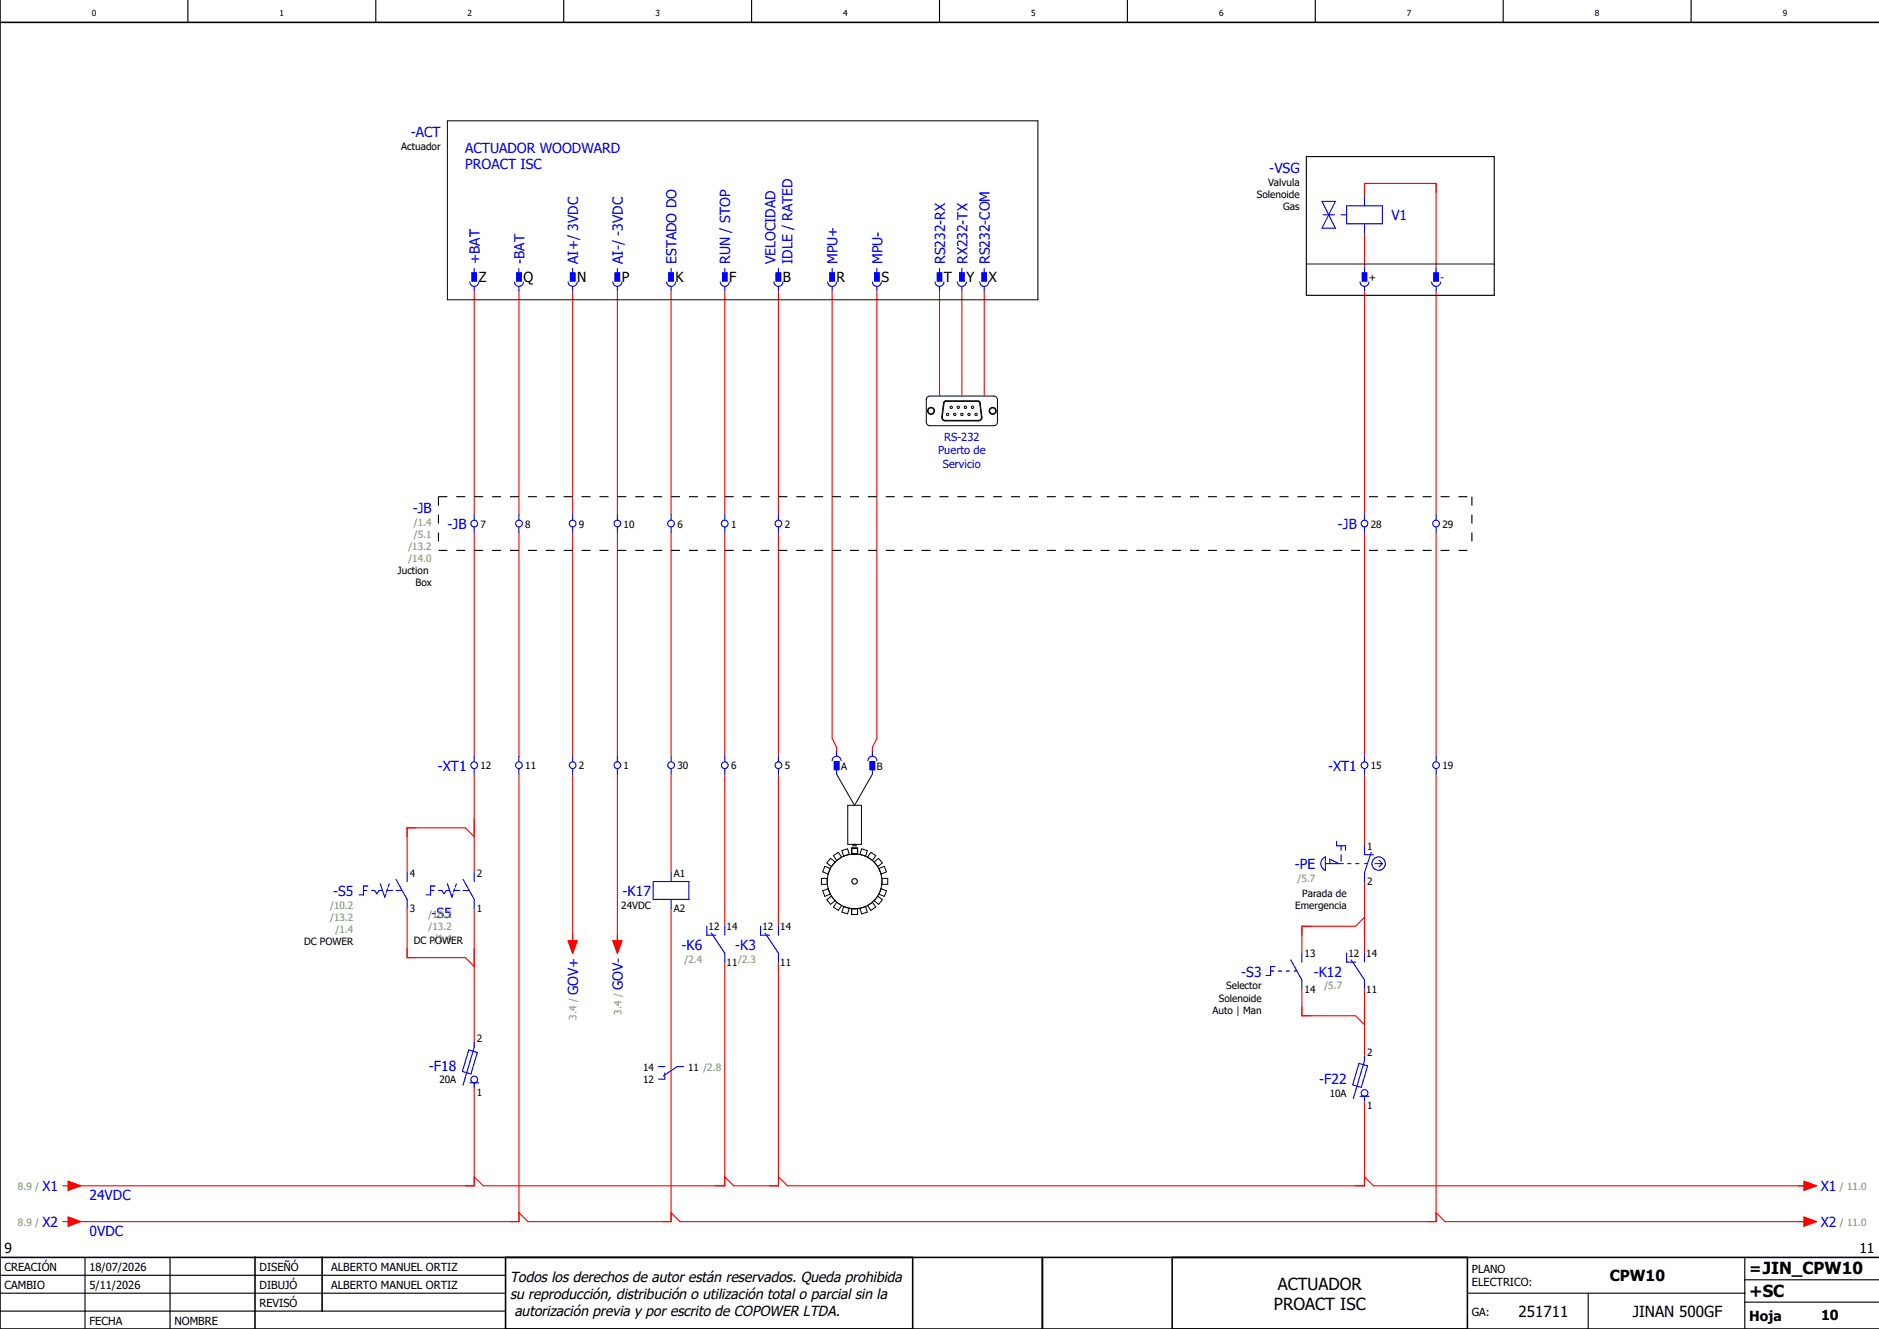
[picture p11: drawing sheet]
<svg xmlns="http://www.w3.org/2000/svg" width="420mm" height="297mm" viewBox="0 0 420 297" stroke-linecap="round" stroke-linejoin="round" font-family="sans-serif">
<g fill="none" stroke="#000" stroke-width=".25">
<path d="M42 0v5M84 0v5M126 0v5M168 0v5M210 0v5M252 0v5M294 0v5M336 0v5M378 0v5M292 35h42v31h-42zM184.9 197.6h.1M184.9 196.3h.1"/>
<path d="M185.1 195.3h.1M185.1 198.6h.1M185.6 194.1h.1M185.6 199.8h.1M185.8 193.7h.1M186.7 192.6h.1M187 192.3h.1M188.1 191.5v.1M188.6 191.3h.1M189.8 190.9v.1M190.4 190.8v.1M191.7 190.8v.1"/>
<path d="M192.2 190.9v.1M193.5 191.3h.1M193.9 191.5v.1M195 192.3h.1M196.2 193.7h.1M196.4 199.8h.1M196.5 194.1h-.1M196.9 198.6h.1M197 195.3h-.1M197.1 197.6h.1M197.1 196.3h.1M185.9 200.2l-.1 .1"/>
<path d="M186.7 201.3h.1M187 201.6h.1M188.1 202.4h.1M188.6 202.6h.1M189.8 203h.1M190.4 203v.1M191.7 203v.1M192.2 203h.1M193.5 202.6h.1M193.9 202.4h.1M195 201.6h.1M195.4 201.3h.1"/>
<path d="M196.2 200.2v.1M0 285h113M0 293h113M0 289h113M19 281v16M38 281v16M328 289h62M355 289v8M390 291h30M390 281v16M390 286h30"/>
<circle cx="191" cy="197" r=".61"/>
</g>
<path d="M0 5h420M0 0v297h420M0 281h420M57 281v16M72 281v12M113 281v16M204 281v16M233 281v16M262 281v16M328 281v16" fill="none" stroke="#000" stroke-width=".35"/>
<g fill="none" stroke="#f00" stroke-width=".25">
<path d="M305 44v-3h16v20M305 52v9M106 65v50M116 65v50M128 65v50M138 65v50M150 65v50M162 65v50M174 65v50M186 65v100l1 2v1M196 65v100l-1 2v1M210 65v23.5"/>
<path d="M215 65v23.5M220 65v23.5M305 65v50M321 65v50M106 119v50M116 119v50M128 119v50M138 119v50M150 119v50M162 119v50M174 119v50M305 119v50"/>
<path d="M321 119v50M106 173v22M116 173v100h-100M128 173v38M138 173v38M150 173v22M162 173v34M174 173v34M305 173v16M321 173v100h-169l-2-2M106 187l-2-2h-13v10M305 197v16"/>
<path d="M91 203v11h13l2 2M106 203v31M127 210.2h2l-1 2.8zM137 210.2h2l-1 2.8zM150 203v70h-32l-2-2M162 215v50h-54l-2-2M174 215v50h-10l-2-2M305 205l-2 2h-12v6M291 221v6h12l2 2M305 221v16M106 242v23h-90M305 245v20h-129l-2-2"/>
<path d="M14 265h1.2M14 273h1.2M15.2 272l2.8 1-2.8 1zM15.2 264l2.8 1-2.8 1zM305 263l2 2h97M321 271l2 2h81M403.2 264l2.8 1-2.8 1zM403.2 272l2.8 1-2.8 1z"/>
</g>
<g fill="none" stroke="#000" stroke-width=".22">
<path d="M100 27h132v40h-132zM292 59h42M207.3 88.7l.5-.2h14.4a.79 .79 0 0 1 .7 .8v5a.79 .79 0 0 1-.7 .8h-14.4a.8 .8 0 0 1-.8-.8v-5zM211.1 89.9l.3-.2h7.4l.2 .4 .4 3.2a.66 .66 0 0 1-.7 .6h-7.5a.66 .66 0 0 1-.6-.7zM211.3 94.1h-.1a.79 .79 0 0 1-.7-.9l.4-3.2 .3-.4h7.4h.2l.3 .4 .4 3.3a.79 .79 0 0 1-.8 .8M211.3 94.1h7.4M187 173l4 7 4-7M189.5 180h3.1v8.7h-3.1zM183.6 196.3h1.3v1.3h-1.3zM183.9 199.1l1.2-.5 .5 1.2-1.2 .5zM184.4 193.6l1.2 .5-.5 1.2-1.2-.5zM185.6 191.8l1.1 .8-.9 1.1-1-.9z"/>
<path d="M186.3 191.2l1.1-.7 .7 1-1.1 .8zM188.2 190.1l1.2-.4 .4 1.2-1.2 .4zM190.4 189.6h1.3v1.2h-1.3zM190.7 188.7v.3h.7v-.3M192.6 189.7l1.3 .4-.4 1.2-1.3-.4zM194.7 190.5l1.1 .7-.8 1.1-1.1-.8zM195.4 192.6l1-.8 .8 1-1 .9zM196.5 194.1l1.2-.5 .5 1.2-1.2 .5zM197 198.6l1.2 .5-.5 1.2-1.2-.5zM197.1 196.3h1.3v1.3h-1.3zM184.8 201.1l1-.8 .9 1-1.1 .8zM187 201.6l1.1 .8-.7 1-1.1-.7z"/>
<path d="M188.6 202.6l1.2 .4-.4 1.2-1.2-.4zM190.4 203.1h1.3v1.3h-1.3zM192.2 203l1.3-.4 .4 1.2-1.3 .4zM193.9 202.4l1.1-.8 .8 1.1-1.1 .7zM196.2 200.3l1 .8-.8 1-1-.8z"/>
<circle cx="208.1" cy="91.8" r=".66"/>
<circle cx="208.1" cy="91.8" r=".8"/>
<circle cx="211.8" cy="92.6" r=".27"/>
<circle cx="212.6" cy="91" r=".26"/>
<circle cx="213.4" cy="92.6" r=".26"/>
<circle cx="214.2" cy="91" r=".26"/>
<circle cx="215" cy="92.6" r=".26"/>
<circle cx="215.8" cy="91" r=".27"/>
<circle cx="216.6" cy="92.6" r=".26"/>
<circle cx="217.4" cy="91" r=".27"/>
<circle cx="218.2" cy="92.6" r=".26"/>
<circle cx="221.9" cy="91.8" r=".66"/>
<circle cx="221.9" cy="91.8" r=".8"/>
<circle cx="191" cy="197" r="6.1"/>
</g>
<g fill="none" stroke="#00f" stroke-width=".25">
<path d="M295.5 45h3l-3 6h3zM295.7 48h2.5M299.7 48h1.3M301 46h8v4h-8zM305 44v2M305 50v2M105 63a1 1 0 0 0 1 1 1 1 0 0 0 1-1M105.5 61h1v1.8h-1zM106 60v1M106 64v1M115 63a1 1 0 0 0 1 1 1 1 0 0 0 1-1M115.5 61h1v1.8h-1z"/>
<path d="M116 60v1M116 64v1M127 63a1 1 0 0 0 1 1 1 1 0 0 0 1-1M127.5 61h1v1.8h-1zM128 60v1M128 64v1M137 63a1 1 0 0 0 1 1 1 1 0 0 0 1-1M137.5 61h1v1.8h-1zM138 60v1M138 64v1M149 63a1 1 0 0 0 1 1 1 1 0 0 0 1-1M149.5 61h1v1.8h-1z"/>
<path d="M150 60v1M150 64v1M161 63a1 1 0 0 0 1 1 1 1 0 0 0 1-1M161.5 61h1v1.8h-1zM162 60v1M162 64v1M173 63a1 1 0 0 0 1 1 1 1 0 0 0 1-1M173.5 61h1v1.8h-1zM174 60v1M174 64v1M185 63a1 1 0 0 0 1 1 1 1 0 0 0 1-1M185.5 61h1v1.8h-1z"/>
<path d="M186 60v1M186 64v1M195 63a1 1 0 0 0 1 1 1 1 0 0 0 1-1M195.5 61h1v1.8h-1zM196 60v1M196 64v1M209 63a1 1 0 0 0 1 1 1 1 0 0 0 1-1M209.5 61h1v1.8h-1zM210 60v1M210 64v1M214 63a1 1 0 0 0 1 1 1 1 0 0 0 1-1M214.5 61h1v1.8h-1z"/>
<path d="M215 60v1M215 64v1M219 63a1 1 0 0 0 1 1 1 1 0 0 0 1-1M219.5 61h1v1.8h-1zM220 60v1M220 64v1M304 63a1 1 0 0 0 1 1 1 1 0 0 0 1-1M304.5 61h1v1.8h-1zM305 60v1M305 64v1M320 63a1 1 0 0 0 1 1 1 1 0 0 0 1-1M320.5 61h1v1.8h-1z"/>
<path d="M321 60v1M321 64v1M106 115v1.3M106 117.8v1.2M116 115v1.3M116 117.8v1.2M128 115v1.3M128 117.8v1.2M138 115v1.3M138 117.8v1.2M150 115v1.3M150 117.8v1.2"/>
<path d="M162 115v1.3M162 117.8v1.2M174 115v1.3M174 117.8v1.2M305 115v1.3M305 117.8v1.2M321 115v1.3M321 117.8v1.2M106 169v1.3M106 171.8v1.2M116 169v1.3M116 171.8v1.2"/>
<path d="M128 169v1.3M128 171.8v1.2M138 169v1.3M138 171.8v1.2M150 169v1.3M150 171.8v1.2M162 169v1.3M162 171.8v1.2M174 169v1.3M174 171.8v1.2M186 170a1 1 0 0 1 1-1 1 1 0 0 1 1 1M186.5 170.2h1v1.8h-1z"/>
<path d="M187 168v1M187 172v1M194 170a1 1 0 0 1 1-1 1 1 0 0 1 1 1M194.5 170.2h1v1.8h-1zM195 168v1M195 172v1M305 169v1.3M305 171.8v1.2M321 169v1.3M321 171.8v1.2M81.3 199h.7M82.3 198h-1v2h-1.1"/>
<path d="M83 199h.8l.5 .8 .4-.8h.8M85 197.5l1 3 .2-.7M86.5 199h1.2M86.6 198.6l-.2 .8M87 197.5l-.2 .8M88.5 199h1.2M88.5 196.5l2.5 4.5v2M91 195v2M96.3 199h.7M97.2 198h-.9v2h-1.1M98 199h.7l.6 .8 .5-.8h.7M100 197.5l1 3 .3-.7"/>
<path d="M101.5 199h1.3M101.6 198.6l-.2 .8M102 197.5l-.3 .8M103.5 199h1.2M103.5 196.5l2.5 4.5v2M106 195v2M146 197h8v4h-8zM150 195v2M295.6 192l.7-.5v3a1.61 1.61 0 0 1-.7-2.5zM296.3 193h3.9M297.2 193v-1l2.1 1M298.7 188v1h2.1v1"/>
<path d="M299.7 189v1M299.7 191v1.5M301.3 193h.7M303 193h.8M305 189v2h2M305 193h.6M306.5 190.5l-1.5 4.5v2M307.3 193h1.7M308.3 192.3l.7 .7M309 193l-.7 .8M150 201v2M158 207v2h2"/>
<path d="M159 208.5l3 4.5v2M162 207v2M170 207v2h2M171 208.5l3 4.5v2M174 207v2M284 217h.7M285 216h-1v2h-1M285.8 217h.7M287.5 217h.8M288.5 214.5l2.5 4.5v2M289.2 217h.7M291 213v2"/>
<path d="M301 213v2h2M302 214.5l3 4.5v2M305 213v2M104.8 234.6l1.9 .6-1.4 4.8-1.9-.6zM106 233v1l-2.5 8.5M147.2 238.4h1.4M148.6 239.8v1.4h-1.4M152.8 238.3h-1.4l-3.1 2.2M303.8 237.6l1.9 .6-1.4 4.8-1.9-.6zM305 236v1l-2.5 8.5M105 242h2M106 242v1"/>
<path d="M304 245h2M305 245v1"/>
<circle cx="106" cy="117" r=".75"/>
<circle cx="116" cy="117" r=".75"/>
<circle cx="128" cy="117" r=".75"/>
<circle cx="138" cy="117" r=".75"/>
<circle cx="150" cy="117" r=".75"/>
<circle cx="162" cy="117" r=".75"/>
<circle cx="174" cy="117" r=".75"/>
<circle cx="305" cy="117" r=".75"/>
<circle cx="321" cy="117" r=".75"/>
<circle cx="106" cy="171" r=".75"/>
<circle cx="116" cy="171" r=".75"/>
<circle cx="128" cy="171" r=".75"/>
<circle cx="138" cy="171" r=".75"/>
<circle cx="150" cy="171" r=".75"/>
<circle cx="162" cy="171" r=".75"/>
<circle cx="174" cy="171" r=".75"/>
<circle cx="305" cy="171" r=".75"/>
<circle cx="321" cy="171" r=".75"/>
<circle cx="308.2" cy="193" r="1.5"/>
<circle cx="106" cy="241.3" r=".75"/>
<circle cx="305" cy="244.2" r=".75"/>
</g>
<g fill="#00f" stroke="#00f" stroke-width=".22">
<path d="M105.5 61h1v1.8h-1z"/>
<path d="M115.5 61h1v1.8h-1z"/>
<path d="M127.5 61h1v1.8h-1z"/>
<path d="M137.5 61h1v1.8h-1z"/>
<path d="M149.5 61h1v1.8h-1z"/>
<path d="M161.5 61h1v1.8h-1z"/>
<path d="M173.5 61h1v1.8h-1z"/>
<path d="M185.5 61h1v1.8h-1z"/>
<path d="M195.5 61h1v1.8h-1z"/>
<path d="M209.5 61h1v1.8h-1z"/>
<path d="M219.5 61h1v1.8h-1z"/>
<path d="M214.5 61h1v1.8h-1z"/>
<path d="M186.5 170.2h1v1.8h-1z"/>
<path d="M194.5 170.2h1v1.8h-1z"/>
<path d="M304.5 61h1v1.8h-1z"/>
<path d="M320.5 61h1v1.8h-1z"/>
</g>
<path d="M98 111h231M98 111v12M329 111v12M98 123h231" fill="none" stroke="#000" stroke-width=".25" stroke-dasharray="2 2" stroke-linecap="butt"/>
<g fill="#f00" stroke="#f00" stroke-width=".22">
<path d="M403.2 264l2.8 1-2.8 1z"/>
<path d="M403.2 272l2.8 1-2.8 1z"/>
<path d="M15.2 272l2.8 1-2.8 1z"/>
<path d="M15.2 264l2.8 1-2.8 1z"/>
<path d="M137 210.2h2l-1 2.8z"/>
<path d="M127 210.2h2l-1 2.8z"/>
</g>
<g font-size="3.7">
<text x="284.7" y="292.7">PROACT ISC</text>
<text x="285.6" y="288.2">ACTUADOR</text>
<text x="391" y="289.8">+SC</text>
</g>
<g font-size="3.4">
<text x="359.8" y="286.4">CPW10</text>
<text x="391" y="284.6">=JIN_CPW10</text>
<text x="339.4" y="294.4">251711</text>
<text x="365" y="294.4">JINAN 500GF</text>
</g>
<g font-size="3.2">
<text x="114" y="286.5">Todos los derechos de autor están reservados. Queda prohibida</text>
<text x="114" y="290.2">su reproducción, distribución o utilización total o parcial sin la</text>
<text x="115" y="294">autorización previa y por escrito de COPOWER LTDA.</text>
</g>
<g font-size="3.1" fill="#00f">
<text x="91.8" y="30.6">-ACT</text>
<text x="104" y="34.1">ACTUADOR WOODWARD</text>
<text x="104" y="37.9">PROACT ISC</text>
<text x="283.7" y="38.6">-VSG</text>
<text x="311" y="49.2">V1</text>
<text x="107.2" y="59" transform="rotate(-90 107.2 59)">+BAT</text>
<text x="117.2" y="59" transform="rotate(-90 117.2 59)">-BAT</text>
<text x="129.2" y="59" transform="rotate(-90 129.2 59)">AI+/ 3VDC</text>
<text x="139.2" y="59" transform="rotate(-90 139.2 59)">AI-/ -3VDC</text>
<text x="151.2" y="59" transform="rotate(-90 151.2 59)">ESTADO DO</text>
<text x="163.2" y="59" transform="rotate(-90 163.2 59)">RUN / STOP</text>
<text x="173.4" y="59" transform="rotate(-90 173.4 59)">VELOCIDAD</text>
<text x="177.1" y="59" transform="rotate(-90 177.1 59)">IDLE / RATED</text>
<text x="187.2" y="59" transform="rotate(-90 187.2 59)">MPU+</text>
<text x="197.2" y="59" transform="rotate(-90 197.2 59)">MPU-</text>
<text x="211.2" y="59" transform="rotate(-90 211.2 59)">RS232-RX</text>
<text x="216.2" y="59" transform="rotate(-90 216.2 59)">RX232-TX</text>
<text x="221.2" y="59" transform="rotate(-90 221.2 59)">RS232-COM</text>
<text x="92.2" y="114.6">-JB</text>
<text x="100" y="118.2">-JB</text>
<text x="299" y="118.2">-JB</text>
<text x="97.9" y="172.2">-XT1</text>
<text x="296.9" y="172.2">-XT1</text>
<text x="289.4" y="194.2">-PE</text>
<text x="74.4" y="200.2">-S5</text>
<text x="139.2" y="200.2">-K17</text>
<text x="96.4" y="205.2">-S5</text>
<text x="152.4" y="212.2">-K6</text>
<text x="164.4" y="212.2">-K3</text>
<text x="139.2" y="221.3" transform="rotate(-90 139.2 221.3)">GOV-</text>
<text x="277.4" y="218.2">-S3</text>
<text x="293.7" y="218.2">-K12</text>
<text x="129.2" y="222.4" transform="rotate(-90 129.2 222.4)">GOV+</text>
<text x="95.9" y="239.2">-F18</text>
<text x="294.9" y="242.2">-F22</text>
<text x="9.5" y="266.2">X1</text>
<text x="20" y="268.1">24VDC</text>
<text x="407" y="266.2">X1</text>
<text x="9.5" y="274.2">X2</text>
<text x="407" y="274.2">X2</text>
<text x="20" y="276.1">0VDC</text>
</g>
<g font-size="3.1">
<text x="107" y="63">Z</text>
<text x="117" y="63">Q</text>
<text x="129" y="63">N</text>
<text x="139" y="63">P</text>
<text x="151" y="63">K</text>
<text x="163" y="63">F</text>
<text x="175" y="63">B</text>
<text x="187" y="63">R</text>
<text x="197" y="63">S</text>
<text x="211" y="63">T</text>
<text x="216" y="63">Y</text>
<text x="221" y="63">X</text>
<text x="1" y="280">9</text>
<text x="415.6" y="280">11</text>
<text x="391" y="295.2">Hoja</text>
<text x="407" y="295">10</text>
</g>
<g font-size="2.5" fill="#00f">
<text x="209.7" y="101.5">Puerto de</text>
<text x="211.1" y="98.5">RS-232</text>
<text x="210.8" y="104.5">Servicio</text>
</g>
<g font-size="2.5">
<text x="1" y="284">CREACIÓN</text>
<text x="20" y="284">18/07/2026</text>
<text x="58" y="284">DISEÑÓ</text>
<text x="74" y="284">ALBERTO MANUEL ORTIZ</text>
<text x="329" y="284.5">PLANO</text>
<text x="329" y="287.5">ELECTRICO:</text>
<text x="1" y="288">CAMBIO</text>
<text x="20" y="288">5/11/2026</text>
<text x="58" y="292">REVISÓ</text>
<text x="58" y="288">DIBUJÓ</text>
<text x="74" y="288">ALBERTO MANUEL ORTIZ</text>
<text x="329" y="294">GA:</text>
<text x="20" y="296">FECHA</text>
<text x="39" y="296">NOMBRE</text>
</g>
<g font-size="2.2">
<text x="89.7" y="33.5">Actuador</text>
<text x="283.4" y="41.5">Valvula</text>
<text x="281" y="44.2">Solenoide</text>
<text x="286.8" y="46.9">Gas</text>
<text x="306" y="62.7">+</text>
<text x="322" y="62.7">-</text>
<text x="107.4" y="117.9">7</text>
<text x="117.4" y="117.9">8</text>
<text x="129.4" y="117.9">9</text>
<text x="139.4" y="117.9">10</text>
<text x="151.4" y="117.9">6</text>
<text x="163.4" y="117.9">1</text>
<text x="175.4" y="117.9">2</text>
<text x="306.4" y="117.9">28</text>
<text x="322.4" y="117.9">29</text>
<text x="88.9" y="128.3">Juction</text>
<text x="92.9" y="131">Box</text>
<text x="107.4" y="171.9">12</text>
<text x="117.4" y="171.9">11</text>
<text x="129.4" y="171.9">2</text>
<text x="139.4" y="171.9">1</text>
<text x="151.4" y="171.9">30</text>
<text x="163.4" y="171.9">6</text>
<text x="175.4" y="171.9">5</text>
<text x="188" y="172.1">A</text>
<text x="196" y="172.1">B</text>
<text x="306.4" y="171.9">15</text>
<text x="322.4" y="171.9">19</text>
<text x="305.6" y="189.9">1</text>
<text x="91.6" y="195.9">4</text>
<text x="106.6" y="195.9">2</text>
<text x="150.6" y="195.9">A1</text>
<text x="305.6" y="197.8">2</text>
<text x="91.6" y="203.8">3</text>
<text x="106.6" y="203.8">1</text>
<text x="138.9" y="203.1">24VDC</text>
<text x="150.6" y="203.8">A2</text>
<text x="289.5" y="203.2">Emergencia</text>
<text x="291.1" y="200.5">Parada de</text>
<text x="158.4" y="207.9">12</text>
<text x="162.4" y="207.9">14</text>
<text x="170.4" y="207.9">12</text>
<text x="174.4" y="207.9">14</text>
<text x="68" y="211.2">DC POWER</text>
<text x="92.5" y="210.9">DC POWER</text>
<text x="162.4" y="215.8">11</text>
<text x="174.4" y="215.8">11</text>
<text x="291.6" y="213.9">13</text>
<text x="301.4" y="213.9">12</text>
<text x="305.4" y="213.9">14</text>
<text x="274.1" y="221.1">Selector</text>
<text x="291.6" y="221.8">14</text>
<text x="305.4" y="221.8">11</text>
<text x="271.1" y="226.5">Auto | Man</text>
<text x="272.5" y="223.8">Solenoide</text>
<text x="106.6" y="232.9">2</text>
<text x="143.8" y="239.2">14</text>
<text x="153.8" y="239.2">11 /2.8</text>
<text x="305.6" y="235.9">2</text>
<text x="98.2" y="242.1">20A</text>
<text x="106.6" y="244.8">1</text>
<text x="143.8" y="242">12</text>
<text x="297.2" y="245.1">10A</text>
<text x="305.6" y="247.8">1</text>
</g>
<g font-size="2.2" fill="#7ca552">
<text x="92.5" y="117.5">/1.4</text>
<text x="91.3" y="122.9">/13.2</text>
<text x="91.3" y="125.6">/14.0</text>
<text x="92.5" y="120.2">/5.1</text>
<text x="290" y="197.1">/5.7</text>
<text x="73.8" y="203.1">/10.2</text>
<text x="73.8" y="205.8">/13.2</text>
<text x="75" y="208.5">/1.4</text>
<text x="95.8" y="205.2">/10.2</text>
<text x="95.8" y="207.9">/13.2</text>
<text x="97" y="210.6">/1.4</text>
<text x="153" y="215.1">/2.4</text>
<text x="165" y="215.1">/2.3</text>
<text x="296" y="221.1">/5.7</text>
<text x="128.9" y="227.9" transform="rotate(-90 128.9 227.9)">3.4 /</text>
<text x="138.9" y="226.7" transform="rotate(-90 138.9 226.7)">3.4 /</text>
<text x="4" y="265.9">8.9 /</text>
<text x="411.3" y="265.9">/ 11.0</text>
<text x="4" y="273.9">8.9 /</text>
<text x="411.3" y="273.9">/ 11.0</text>
</g>
<g font-size="1.9">
<text x="20.5" y="3.6">0</text>
<text x="62.5" y="3.6">1</text>
<text x="104.5" y="3.6">2</text>
<text x="146.5" y="3.6">3</text>
<text x="188.5" y="3.6">4</text>
<text x="230.5" y="3.6">5</text>
<text x="272.5" y="3.6">6</text>
<text x="314.5" y="3.6">7</text>
<text x="356.5" y="3.6">8</text>
<text x="398.5" y="3.6">9</text>
</g>
</svg>
